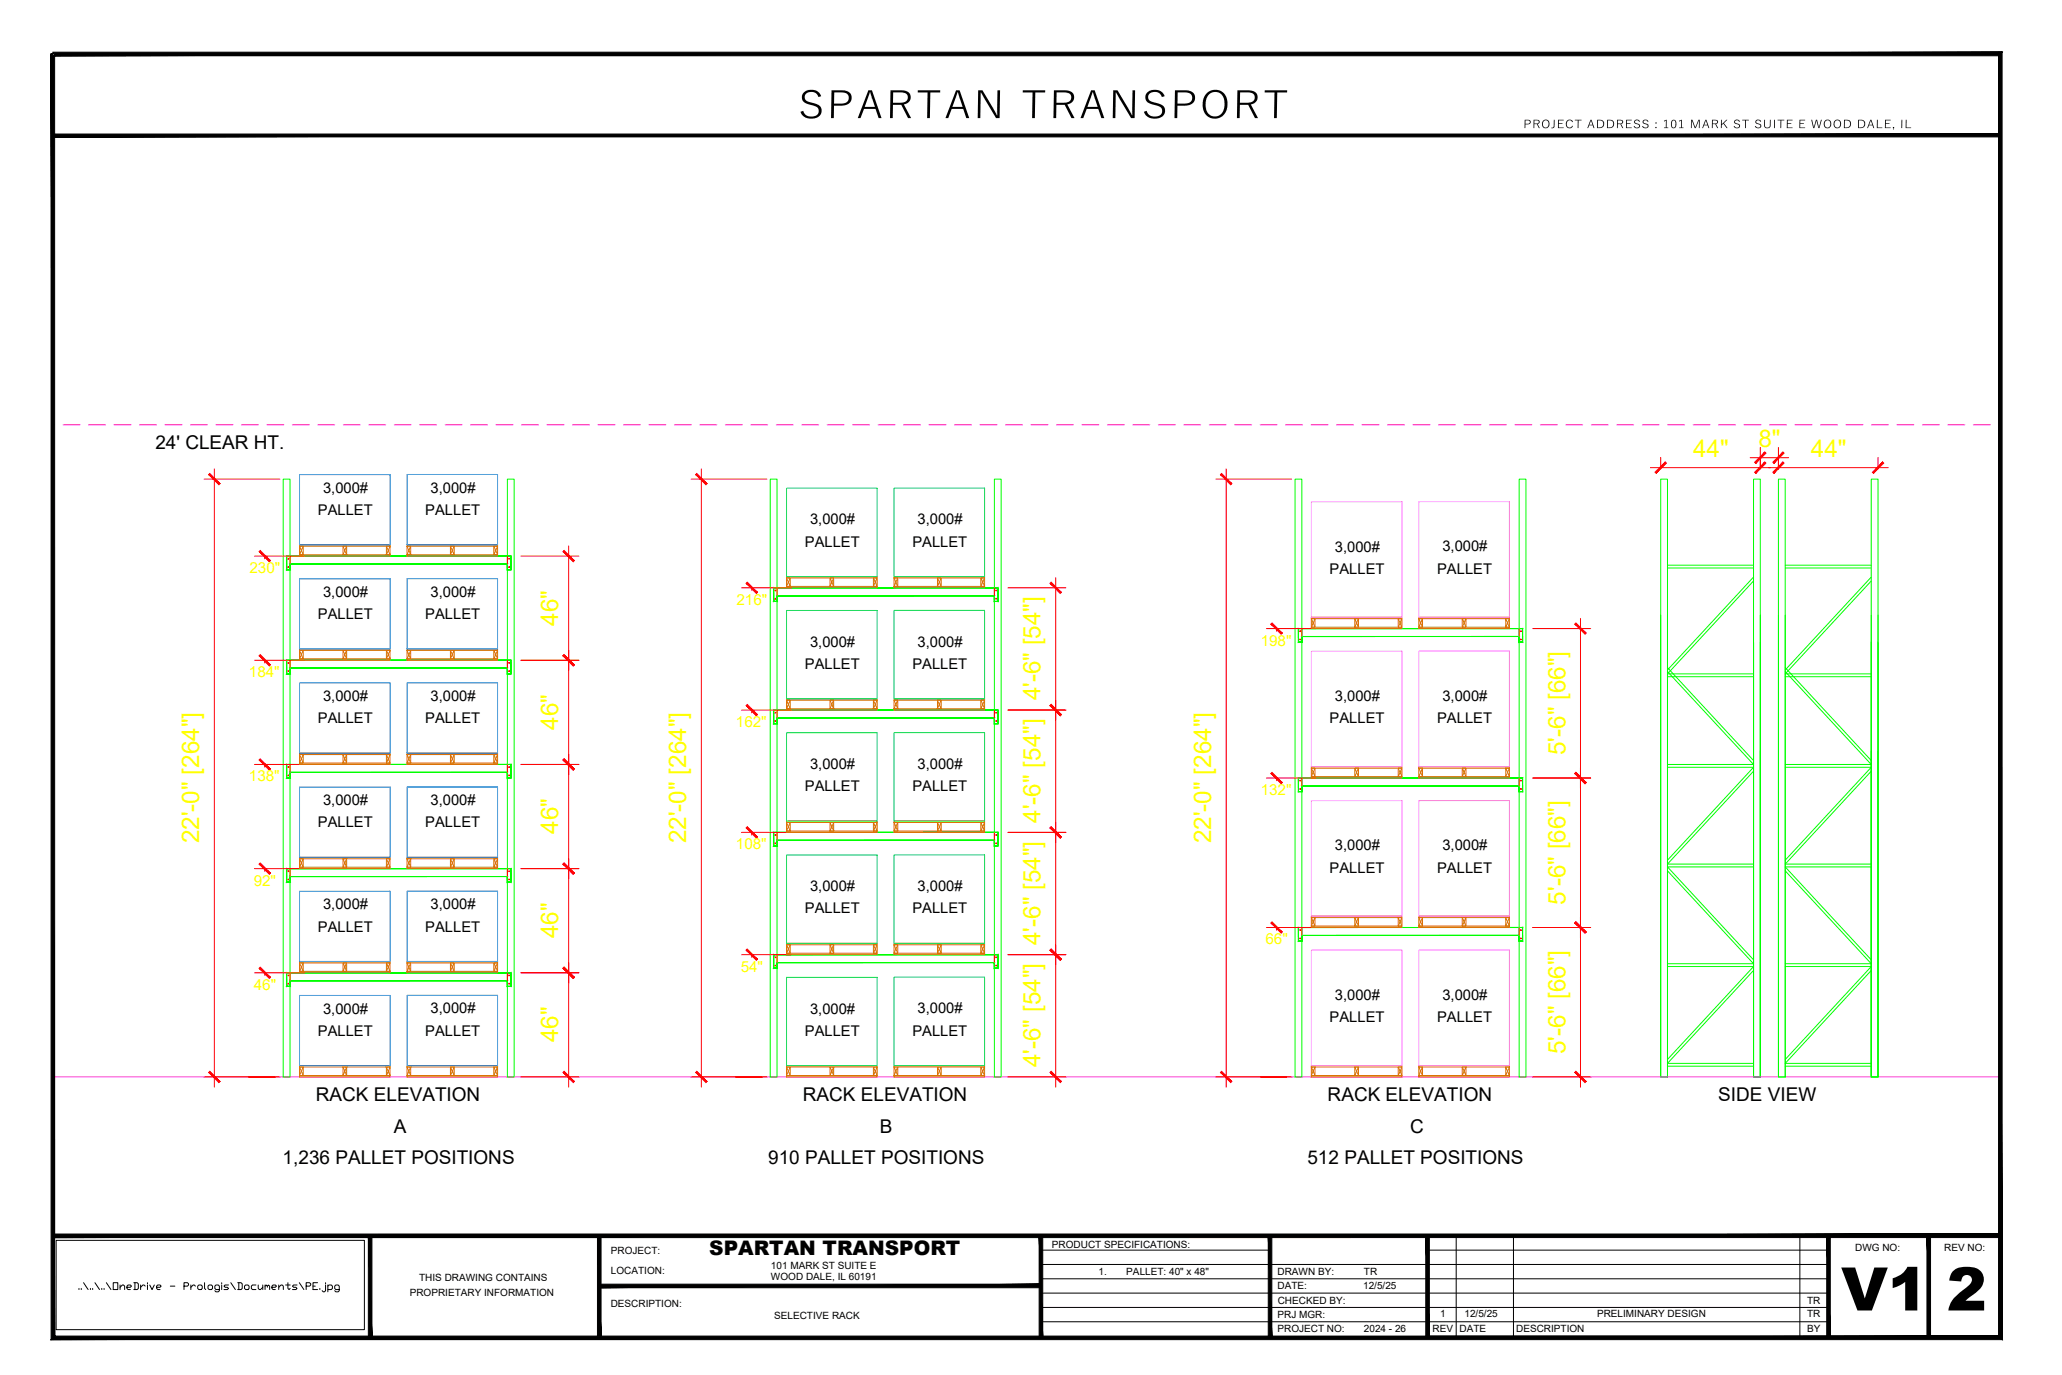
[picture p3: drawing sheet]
<svg xmlns="http://www.w3.org/2000/svg" width="914mm" height="610mm" viewBox="0 0 914 610" stroke-linecap="round" stroke-linejoin="round" font-family="sans-serif">
<!-- layer: RACK -->
<g fill="none" stroke="#0f0" stroke-width=".44">
<path d="M125.6 212.4h3v265.1h-3zM225 212.4h3v265.1h-3zM341.6 212.4h3v265.1h-3zM441 212.4h3v265.1h-3zM574.3 212.4h3v265.1h-3zM673.7 212.4h3v265.1h-3zM736.4 212.4h3.1v265.1h-3.1zM777.6 212.4h3v265.1h-3zM788.7 212.4h3v265.1h-3zM829.8 212.4h3v265.1h-3zM739.5 250.6h38.1M739.5 251.8h38.1"/>
<path d="M777.6 257.6l-38.1 41.2h38.1M777.6 255.8l-38.1 41.2M791.7 250.6h38.1M791.7 251.8h38.1M829.8 257.6l-38.1 41.2h38.1M829.8 255.8l-38.1 41.2M736.4 272.7v204.8h3.1M739.5 272.7v204.8M777.6 272.7v204.8h3M780.6 272.7v204.8M788.7 272.7v204.8h3M791.7 272.7v204.8"/>
<path d="M829.8 272.7v204.8h3M832.8 272.7v204.8M739.5 297.7l38.1 41.2h-38.1M739.5 296l38.1 41.2M777.6 284.7v192.8h3v-192.8M791.7 297.7l38.1 41.2h-38.1M791.7 296l38.1 41.2M829.8 284.7v192.8h3v-192.8M739.5 300h38.1M791.7 300h38.1M777.6 332.9v144.6M829.8 332.9v144.6"/>
<path d="M739.5 340.2h38.1l-38.1 41.2M777.6 341.9l-38.1 41.2h38.1M791.7 340.2h38.1l-38.1 41.2M829.8 341.9l-38.1 41.2h38.1M739.5 386.1l38.1 41.2h-38.1M777.6 384.3h-38.1l38.1 41.2M791.7 386.1l38.1 41.2h-38.1M829.8 384.3h-38.1l38.1 41.2M739.5 428.5h38.1l-38.1 41.2M777.6 430.2l-38.1 41.2h38.1M791.7 428.5h38.1l-38.1 41.2M829.8 430.2l-38.1 41.2h38.1"/>
<path d="M739.5 472.7h38.1M791.7 472.7h38.1"/>
</g>
<g fill="none" stroke="#f0f" stroke-width=".44">
<path d="M24 188.3h.2M28 188.3h7.5M39.3 188.3h7.5M50.6 188.3h7.5M61.9 188.3h7.5M73.2 188.3h7.5M84.5 188.3h7.5M95.8 188.3h7.5M107 188.3h7.6M118.3 188.3h7.6M129.6 188.3h7.6M140.9 188.3h7.6"/>
<path d="M152.2 188.3h7.6M163.5 188.3h7.5M174.8 188.3h7.5M186.1 188.3h7.5M197.4 188.3h7.5M208.7 188.3h7.5M220 188.3h7.5M231.3 188.3h7.5M242.6 188.3h7.5M253.9 188.3h7.5M265.2 188.3h7.5M276.5 188.3h7.5"/>
<path d="M287.8 188.3h7.5M299.1 188.3h7.5M310.3 188.3h7.6M321.6 188.3h7.6M332.9 188.3h7.6M344.2 188.3h7.6M355.5 188.3h7.6M366.8 188.3h7.6M378.1 188.3h7.5M389.4 188.3h7.5M400.7 188.3h7.5M412 188.3h7.5"/>
<path d="M423.3 188.3h7.5M434.6 188.3h7.5M445.9 188.3h7.5M457.2 188.3h7.5M468.5 188.3h7.5M479.8 188.3h7.5M491.1 188.3h7.5M502.4 188.3h7.5M513.6 188.3h7.6M524.9 188.3h7.6M536.2 188.3h7.6M547.5 188.3h7.6"/>
<path d="M558.8 188.3h7.6M570.1 188.3h7.6M581.4 188.3h7.5M592.7 188.3h7.5M604 188.3h7.5M615.3 188.3h7.5M626.6 188.3h7.5M637.9 188.3h7.5M649.2 188.3h7.5M660.5 188.3h7.5M671.8 188.3h7.5M683.1 188.3h7.5"/>
<path d="M694.4 188.3h7.5M705.7 188.3h7.5M716.9 188.3h7.6M728.2 188.3h7.6M739.5 188.3h7.6M750.8 188.3h7.6M762.1 188.3h7.6M773.4 188.3h7.6M784.7 188.3h7.5M796 188.3h7.5M807.3 188.3h7.5M818.6 188.3h7.5"/>
<path d="M829.9 188.3h7.5M841.2 188.3h7.5M852.5 188.3h7.5M863.8 188.3h7.5M875.1 188.3h7.5M886.4 188.3h.6M24 477.5h863"/>
</g>
<!-- layer: DIMENSION -->
<g fill="none" stroke="#f00" stroke-width=".44">
<path d="M780.6 198.4v9.5M788.7 198.4v9.5M90.5 212.4h33.6M95.1 207.9v274.1M306.5 212.4h33.6M311 207.9v274.1M539.2 212.4h33.6M543.7 207.9v274.1M731.9 207.3h105.4M736.4 202.8v5.1M776.1 202.9h17.1M832.8 202.8v5.1"/>
<path d="M112.9 246.6h22M117.4 246.6v1.1M231 246.6h25.7M252.2 242v240M468.1 256.1v63.2M328.9 260.6h22M333.4 260.6v1.2M447 260.6h25.7M561.6 278.7h22M566.1 278.7v1.2M679.7 278.7h25.7M700.9 274.2v207.8"/>
<path d="M112.9 292.7h22M117.4 292.7v1.2M231 292.7h25.7M328.9 314.8h22M333.4 314.8v1.2M447 314.8h25.7M468.1 310.3v63.3M112.9 338.9h22M117.4 338.9v1.2M231 338.9h25.7M561.6 344.9h22M566.1 344.9v1.2"/>
<path d="M679.7 344.9h25.7M328.9 369h22M333.4 369v1.2M447 369h25.7M468.1 364.5v63.3M112.9 385.1h22M117.4 385.1v1.2M231 385.1h25.7M468.1 418.7v63.3M561.6 411.2h22M566.1 411.2v1.2M679.7 411.2h25.7"/>
<path d="M112.9 431.3h22M117.4 431.3v1.2M231 431.3h25.7M328.9 423.2h22M333.4 423.2v1.2M447 423.2h25.7M90.5 477.5h33.6M231 477.5h25.7M306.5 477.5h33.6M447 477.5h25.7M539.2 477.5h33.6M679.7 477.5h25.7"/>
</g>
<!-- layer: 0 -->
<g fill="#f00" stroke="#f00" stroke-width=".44">
<path d="M541.2 210.4l4.6 4.5 .4-.5zM541.2 210.4l.5-.5 4.5 4.5z"/>
<path d="M541.7 475l-.5 .4 5 4.1zM541.2 475.4l5 4.1-.4 .5z"/>
<path d="M698.4 409.2l4.5 4.5 .5-.5zM698.4 409.2l.5-.5 4.5 4.5z"/>
<path d="M698.9 475l-.5 .4 5 4.1zM698.4 475.4l5 4.1-.5 .5z"/>
<path d="M563.6 409.2l4.5 4.5 .5-.5zM563.6 409.2l.5-.5 4.5 4.5z"/>
<path d="M738.5 204.8l-4.1 5 4.5-4.5zM738.5 204.8l-4.1 5-.5-.4z"/>
<path d="M782.6 204.8l-4.5 4.6 .5 .4zM782.6 204.8l.5 .5-4.5 4.5z"/>
<path d="M790.7 204.8l-4.1 5 4.5-4.5zM786.1 209.4l4.6-4.6-4.1 5z"/>
<path d="M830.3 209.4l.5 .4 4-5zM834.8 204.8l.5 .5-4.5 4.5z"/>
<path d="M782.6 200.4l-4.5 4.5 .5 .5zM782.6 200.4l.5 .5-4.5 4.5z"/>
<path d="M790.7 200.4l-4.1 5 4.5-4.5zM790.7 200.4l-4.1 5-.5-.5z"/>
<path d="M92.6 210.4l4.5 4.5 .5-.5zM92.6 210.4l.4-.5 4.6 4.5z"/>
<path d="M92.6 475.4l5 4.1-4.6-4.5zM92.6 475.4l5 4.1-.5 .5z"/>
<path d="M249.7 429.3l4.5 4.5 .5-.5zM249.7 429.3l.5-.5 4.5 4.5z"/>
<path d="M250.2 475l-.5 .4 5 4.1zM249.7 475.4l5 4.1-.5 .5z"/>
<path d="M114.9 429.3l4.5 4.5 .5-.5zM114.9 429.3l.5-.5 4.5 4.5z"/>
<path d="M249.7 383.1l4.5 4.5 .5-.5zM249.7 383.1l.5-.5 4.5 4.5z"/>
<path d="M250.2 428.8l-.5 .5 5 4zM249.7 429.3l5 4-.5 .5z"/>
<path d="M114.9 383.1l4.5 4.5 .5-.5zM114.9 383.1l.5-.5 4.5 4.5z"/>
<path d="M249.7 336.9l4.5 4.5 .5-.5zM249.7 336.9l.5-.5 4.5 4.5z"/>
<path d="M249.7 383.1l5 4-4.5-4.5zM249.7 383.1l5 4-.5 .5z"/>
<path d="M114.9 336.9l4.5 4.5 .5-.5zM114.9 336.9l.5-.5 4.5 4.5z"/>
<path d="M249.7 290.7l4.5 4.5 .5-.4zM249.7 290.7l.5-.5 4.5 4.6z"/>
<path d="M249.7 336.9l5 4-4.5-4.5zM249.7 336.9l5 4-.5 .5z"/>
<path d="M114.9 290.7l4.5 4.5 .5-.4zM114.9 290.7l.5-.5 4.5 4.6z"/>
<path d="M249.7 244.5l4.5 4.6 .5-.5zM249.7 244.5l.5-.4 4.5 4.5z"/>
<path d="M250.2 290.2l-.5 .5 5 4.1zM249.7 290.7l5 4.1-.5 .4z"/>
<path d="M114.9 244.5l4.5 4.6 .5-.5zM114.9 244.5l.5-.4 4.5 4.5z"/>
<path d="M308.5 210.4l4.5 4.5 .5-.5zM308.5 210.4l.5-.5 4.5 4.5z"/>
<path d="M309 475l-.5 .4 5 4.1zM308.5 475.4l5 4.1-.5 .5z"/>
<path d="M466.1 420.7l-.5 .5 5 4.1zM465.6 421.2l5 4.1-.4 .4z"/>
<path d="M465.6 475.4l4.6 4.6 .4-.5zM465.6 475.4l.5-.4 4.5 4.5z"/>
<path d="M330.9 421.2l4.5 4.5 .5-.4zM330.9 421.2l.5-.5 4.5 4.6z"/>
<path d="M466.1 366.5l-.5 .5 5 4.1zM465.6 367l5 4.1-.4 .4z"/>
<path d="M465.6 421.2l4.6 4.5 .4-.4zM465.6 421.2l.5-.5 4.5 4.6z"/>
<path d="M330.9 367l4.5 4.5 .5-.4zM330.9 367l.5-.5 4.5 4.6z"/>
<path d="M466.1 312.3l-.5 .5 5 4zM465.6 312.8l5 4-.4 .5z"/>
<path d="M465.6 367l4.6 4.5 .4-.4zM465.6 367l.5-.5 4.5 4.6z"/>
<path d="M330.9 312.8l4.5 4.5 .5-.5zM330.9 312.8l.5-.5 4.5 4.5z"/>
<path d="M466.1 258.1l-.5 .5 5 4zM465.6 258.6l5 4-.4 .5z"/>
<path d="M465.6 312.8l4.6 4.5 .4-.5zM465.6 312.8l.5-.5 4.5 4.5z"/>
<path d="M330.9 258.6l4.5 4.5 .5-.5zM330.9 258.6l.5-.5 4.5 4.5z"/>
<path d="M698.4 342.9l4.5 4.5 .5-.4zM698.4 342.9l.5-.5 4.5 4.6z"/>
<path d="M698.4 409.2l5 4-4.5-4.5zM698.4 409.2l5 4-.5 .5z"/>
<path d="M563.6 342.9l4.5 4.5 .5-.4zM563.6 342.9l.5-.5 4.5 4.6z"/>
<path d="M698.4 276.7l4.5 4.5 .5-.5zM698.4 276.7l.5-.5 4.5 4.5z"/>
<path d="M698.4 342.9l5 4.1-4.5-4.6zM698.4 342.9l5 4.1-.5 .4z"/>
<path d="M563.6 276.7l4.5 4.5 .5-.5zM563.6 276.7l.5-.5 4.5 4.5z"/>
</g>
<!-- layer: R-Pallet -->
<g fill="none" stroke="#dd6e00" stroke-width=".44">
<path d="M132.8 245.9h40.2v.7h-40.2zM132.8 241.5h40.2v.7h-40.2zM132.8 242.2h1.7v3.7h-1.7zM132.8 242.2l1.7 3.7M134.5 242.2l-1.7 3.7M152.1 242.2h1.6v3.7h-1.6zM152.1 242.2l1.6 3.7M153.7 242.2l-1.6 3.7M171.4 242.2h1.6v3.7h-1.6zM171.4 242.2l1.6 3.7M173 242.2l-1.6 3.7M180.5 245.9h40.2v.7h-40.2z"/>
<path d="M180.5 241.5h40.2v.7h-40.2zM180.5 242.2h1.6v3.7h-1.6zM180.5 242.2l1.6 3.7M182.1 242.2l-1.6 3.7M199.8 242.2h1.6v3.7h-1.6zM199.8 242.2l1.6 3.7M201.4 242.2l-1.6 3.7M219 242.2h1.7v3.7h-1.7zM219 242.2l1.7 3.7M220.7 242.2l-1.7 3.7M348.8 260h40.1v.6h-40.1zM348.8 255.6h40.1v.6h-40.1z"/>
<path d="M348.8 256.2h1.6v3.8h-1.6zM348.8 256.2l1.6 3.8M350.4 256.2l-1.6 3.8M368.1 256.2h1.6v3.8h-1.6zM368.1 256.2l1.6 3.8M369.7 256.2l-1.6 3.8M387.3 256.2h1.6v3.8h-1.6zM387.3 256.2l1.6 3.8M388.9 256.2l-1.6 3.8M396.5 260h40.1v.6h-40.1zM396.5 255.6h40.1v.6h-40.1zM396.5 256.2h1.6v3.8h-1.6z"/>
<path d="M396.5 256.2l1.6 3.8M398.1 256.2l-1.6 3.8M415.7 256.2h1.7v3.8h-1.7zM415.7 256.2l1.7 3.8M417.4 256.2l-1.7 3.8M435 256.2h1.6v3.8h-1.6zM435 256.2l1.6 3.8M436.6 256.2l-1.6 3.8M581.5 278.1h40.2v.6h-40.2zM581.5 273.7h40.2v.6h-40.2zM581.5 274.3h1.6v3.8h-1.6zM581.5 274.3l1.6 3.8"/>
<path d="M583.1 274.3l-1.6 3.8M600.8 274.3h1.6v3.8h-1.6zM600.8 274.3l1.6 3.8M602.4 274.3l-1.6 3.8M620 274.3h1.7v3.8h-1.7zM620 274.3l1.7 3.8M621.7 274.3l-1.7 3.8M629.2 278.1h40.1v.6h-40.1zM629.2 273.7h40.1v.6h-40.1zM629.2 274.3h1.6v3.8h-1.6zM629.2 274.3l1.6 3.8M630.8 274.3l-1.6 3.8"/>
<path d="M648.4 274.3h1.7v3.8h-1.7zM648.4 274.3l1.7 3.8M650.1 274.3l-1.7 3.8M667.7 274.3h1.6v3.8h-1.6zM667.7 274.3l1.6 3.8M669.3 274.3l-1.6 3.8M132.8 292.1h40.2v.6h-40.2zM132.8 287.7h40.2v.6h-40.2zM132.8 288.3h1.7v3.8h-1.7zM132.8 288.3l1.7 3.8M134.5 288.3l-1.7 3.8M152.1 288.3h1.6v3.8h-1.6z"/>
<path d="M152.1 288.3l1.6 3.8M153.7 288.3l-1.6 3.8M171.4 288.3h1.6v3.8h-1.6zM171.4 288.3l1.6 3.8M173 288.3l-1.6 3.8M180.5 292.1h40.2v.6h-40.2zM180.5 287.7h40.2v.6h-40.2zM180.5 288.3h1.6v3.8h-1.6zM180.5 288.3l1.6 3.8M182.1 288.3l-1.6 3.8M199.8 288.3h1.6v3.8h-1.6zM199.8 288.3l1.6 3.8"/>
<path d="M201.4 288.3l-1.6 3.8M219 288.3h1.7v3.8h-1.7zM219 288.3l1.7 3.8M220.7 288.3l-1.7 3.8M348.8 314.2h40.1v.6h-40.1zM348.8 309.8h40.1v.6h-40.1zM348.8 310.4h1.6v3.8h-1.6zM348.8 310.4l1.6 3.8M350.4 310.4l-1.6 3.8M368.1 310.4h1.6v3.8h-1.6zM368.1 310.4l1.6 3.8M369.7 310.4l-1.6 3.8"/>
<path d="M387.3 310.4h1.6v3.8h-1.6zM387.3 310.4l1.6 3.8M388.9 310.4l-1.6 3.8M396.5 314.2h40.1v.6h-40.1zM396.5 309.8h40.1v.6h-40.1zM396.5 310.4h1.6v3.8h-1.6zM396.5 310.4l1.6 3.8M398.1 310.4l-1.6 3.8M415.7 310.4h1.7v3.8h-1.7zM415.7 310.4l1.7 3.8M417.4 310.4l-1.7 3.8M435 310.4h1.6v3.8h-1.6z"/>
<path d="M435 310.4l1.6 3.8M436.6 310.4l-1.6 3.8M132.8 338.3h40.2v.6h-40.2zM132.8 333.9h40.2v.6h-40.2zM132.8 334.5h1.7v3.8h-1.7zM132.8 334.5l1.7 3.8M134.5 334.5l-1.7 3.8M152.1 334.5h1.6v3.8h-1.6zM152.1 334.5l1.6 3.8M153.7 334.5l-1.6 3.8M171.4 334.5h1.6v3.8h-1.6zM171.4 334.5l1.6 3.8"/>
<path d="M173 334.5l-1.6 3.8M180.5 338.3h40.2v.6h-40.2zM180.5 333.9h40.2v.6h-40.2zM180.5 334.5h1.6v3.8h-1.6zM180.5 334.5l1.6 3.8M182.1 334.5l-1.6 3.8M199.8 334.5h1.6v3.8h-1.6zM199.8 334.5l1.6 3.8M201.4 334.5l-1.6 3.8M219 334.5h1.7v3.8h-1.7zM219 334.5l1.7 3.8M220.7 334.5l-1.7 3.8"/>
<path d="M581.5 339.9h40.2v.6h-40.2zM629.2 339.9h40.1v.6h-40.1zM581.5 344.3h40.2v.6h-40.2zM581.5 340.5h1.6v3.8h-1.6zM581.5 340.5l1.6 3.8M583.1 340.5l-1.6 3.8M600.8 340.5h1.6v3.8h-1.6zM600.8 340.5l1.6 3.8M602.4 340.5l-1.6 3.8M620 340.5h1.7v3.8h-1.7zM620 340.5l1.7 3.8M621.7 340.5l-1.7 3.8"/>
<path d="M629.2 344.3h40.1v.6h-40.1zM629.2 340.5h1.6v3.8h-1.6zM629.2 340.5l1.6 3.8M630.8 340.5l-1.6 3.8M648.4 340.5h1.7v3.8h-1.7zM648.4 340.5l1.7 3.8M650.1 340.5l-1.7 3.8M667.7 340.5h1.6v3.8h-1.6zM667.7 340.5l1.6 3.8M669.3 340.5l-1.6 3.8M348.8 368.4h40.1v.6h-40.1zM348.8 364h40.1v.6h-40.1z"/>
<path d="M348.8 364.6h1.6v3.8h-1.6zM348.8 364.6l1.6 3.8M350.4 364.6l-1.6 3.8M368.1 364.6h1.6v3.8h-1.6zM368.1 364.6l1.6 3.8M369.7 364.6l-1.6 3.8M387.3 364.6h1.6v3.8h-1.6zM387.3 364.6l1.6 3.8M388.9 364.6l-1.6 3.8M396.5 368.4h40.1v.6h-40.1zM396.5 364h40.1v.6h-40.1zM396.5 364.6h1.6v3.8h-1.6z"/>
<path d="M396.5 364.6l1.6 3.8M398.1 364.6l-1.6 3.8M415.7 364.6h1.7v3.8h-1.7zM415.7 364.6l1.7 3.8M417.4 364.6l-1.7 3.8M435 364.6h1.6v3.8h-1.6zM435 364.6l1.6 3.8M436.6 364.6l-1.6 3.8M132.8 384.5h40.2v.6h-40.2zM132.8 380.1h40.2v.6h-40.2zM132.8 380.7h1.7v3.8h-1.7zM132.8 380.7l1.7 3.8"/>
<path d="M134.5 380.7l-1.7 3.8M152.1 380.7h1.6v3.8h-1.6zM152.1 380.7l1.6 3.8M153.7 380.7l-1.6 3.8M171.4 380.7h1.6v3.8h-1.6zM171.4 380.7l1.6 3.8M173 380.7l-1.6 3.8M180.5 384.5h40.2v.6h-40.2zM180.5 380.1h40.2v.6h-40.2zM180.5 380.7h1.6v3.8h-1.6zM180.5 380.7l1.6 3.8M182.1 380.7l-1.6 3.8"/>
<path d="M199.8 380.7h1.6v3.8h-1.6zM199.8 380.7l1.6 3.8M201.4 380.7l-1.6 3.8M219 380.7h1.7v3.8h-1.7zM219 380.7l1.7 3.8M220.7 380.7l-1.7 3.8M348.8 418.2h40.1v.7h-40.1zM348.8 418.9h1.6v3.7h-1.6zM348.8 418.9l1.6 3.7M350.4 418.9l-1.6 3.7M368.1 418.9h1.6v3.7h-1.6zM368.1 418.9l1.6 3.7"/>
<path d="M369.7 418.9l-1.6 3.7M387.3 418.9h1.6v3.7h-1.6zM387.3 418.9l1.6 3.7M388.9 418.9l-1.6 3.7M396.5 418.2h40.1v.7h-40.1zM396.5 418.9h1.6v3.7h-1.6zM396.5 418.9l1.6 3.7M398.1 418.9l-1.6 3.7M415.7 418.9h1.7v3.7h-1.7zM415.7 418.9l1.7 3.7M417.4 418.9l-1.7 3.7M435 418.9h1.6v3.7h-1.6z"/>
<path d="M435 418.9l1.6 3.7M436.6 418.9l-1.6 3.7M581.5 410.6h40.2v.6h-40.2zM581.5 406.2h40.2v.6h-40.2zM581.5 406.8h1.6v3.8h-1.6zM581.5 406.8l1.6 3.8M583.1 406.8l-1.6 3.8M600.8 406.8h1.6v3.8h-1.6zM600.8 406.8l1.6 3.8M602.4 406.8l-1.6 3.8M620 406.8h1.7v3.8h-1.7zM620 406.8l1.7 3.8"/>
<path d="M621.7 406.8l-1.7 3.8M629.2 410.6h40.1v.6h-40.1zM629.2 406.2h40.1v.6h-40.1zM629.2 406.8h1.6v3.8h-1.6zM629.2 406.8l1.6 3.8M630.8 406.8l-1.6 3.8M648.4 406.8h1.7v3.8h-1.7zM648.4 406.8l1.7 3.8M650.1 406.8l-1.7 3.8M667.7 406.8h1.6v3.8h-1.6zM667.7 406.8l1.6 3.8M669.3 406.8l-1.6 3.8"/>
<path d="M132.8 430.7h40.2v.6h-40.2zM132.8 426.3h40.2v.6h-40.2zM132.8 426.9h1.7v3.8h-1.7zM132.8 426.9l1.7 3.8M134.5 426.9l-1.7 3.8M152.1 426.9h1.6v3.8h-1.6zM152.1 426.9l1.6 3.8M153.7 426.9l-1.6 3.8M171.4 426.9h1.6v3.8h-1.6zM171.4 426.9l1.6 3.8M173 426.9l-1.6 3.8M180.5 430.7h40.2v.6h-40.2z"/>
<path d="M180.5 426.3h40.2v.6h-40.2zM180.5 426.9h1.6v3.8h-1.6zM180.5 426.9l1.6 3.8M182.1 426.9l-1.6 3.8M199.8 426.9h1.6v3.8h-1.6zM199.8 426.9l1.6 3.8M201.4 426.9l-1.6 3.8M219 426.9h1.7v3.8h-1.7zM219 426.9l1.7 3.8M220.7 426.9l-1.7 3.8M348.8 422.6h40.1v.6h-40.1zM396.5 422.6h40.1v.6h-40.1z"/>
<path d="M132.8 476.8h40.2v.7h-40.2zM132.8 472.4h40.2v.7h-40.2zM132.8 473.1h1.7v3.7h-1.7zM132.8 473.1l1.7 3.7M134.5 473.1l-1.7 3.7M152.1 473.1h1.6v3.7h-1.6zM152.1 473.1l1.6 3.7M153.7 473.1l-1.6 3.7M171.4 473.1h1.6v3.7h-1.6zM171.4 473.1l1.6 3.7M173 473.1l-1.6 3.7M180.5 476.8h40.2v.7h-40.2z"/>
<path d="M180.5 472.4h40.2v.7h-40.2zM180.5 473.1h1.6v3.7h-1.6zM180.5 473.1l1.6 3.7M182.1 473.1l-1.6 3.7M199.8 473.1h1.6v3.7h-1.6zM199.8 473.1l1.6 3.7M201.4 473.1l-1.6 3.7M219 473.1h1.7v3.7h-1.7zM219 473.1l1.7 3.7M220.7 473.1l-1.7 3.7M348.8 476.8h40.1v.7h-40.1zM348.8 472.4h40.1v.7h-40.1z"/>
<path d="M348.8 473.1h1.6v3.7h-1.6zM348.8 473.1l1.6 3.7M350.4 473.1l-1.6 3.7M368.1 473.1h1.6v3.7h-1.6zM368.1 473.1l1.6 3.7M369.7 473.1l-1.6 3.7M387.3 473.1h1.6v3.7h-1.6zM387.3 473.1l1.6 3.7M388.9 473.1l-1.6 3.7M396.5 476.8h40.1v.7h-40.1zM396.5 472.4h40.1v.7h-40.1zM396.5 473.1h1.6v3.7h-1.6z"/>
<path d="M396.5 473.1l1.6 3.7M398.1 473.1l-1.6 3.7M415.7 473.1h1.7v3.7h-1.7zM415.7 473.1l1.7 3.7M417.4 473.1l-1.7 3.7M435 473.1h1.6v3.7h-1.6zM435 473.1l1.6 3.7M436.6 473.1l-1.6 3.7M581.5 476.8h40.2v.7h-40.2zM581.5 472.4h40.2v.7h-40.2zM581.5 473.1h1.6v3.7h-1.6zM581.5 473.1l1.6 3.7"/>
<path d="M583.1 473.1l-1.6 3.7M600.8 473.1h1.6v3.7h-1.6zM600.8 473.1l1.6 3.7M602.4 473.1l-1.6 3.7M620 473.1h1.7v3.7h-1.7zM620 473.1l1.7 3.7M621.7 473.1l-1.7 3.7M629.2 476.8h40.1v.7h-40.1zM629.2 472.4h40.1v.7h-40.1zM629.2 473.1h1.6v3.7h-1.6zM629.2 473.1l1.6 3.7M630.8 473.1l-1.6 3.7"/>
<path d="M648.4 473.1h1.7v3.7h-1.7zM648.4 473.1l1.7 3.7M650.1 473.1l-1.7 3.7M667.7 473.1h1.6v3.7h-1.6zM667.7 473.1l1.6 3.7M669.3 473.1l-1.6 3.7"/>
</g>
<!-- layer: RACK -->
<g fill="#0f0" stroke="#0f0" stroke-width=".44">
<path d="M577.3 411.2h96.4zM577.3 411.2h96.4zM673.7 411.2h1.5zM673.7 411.2h1.5zM675.2 411.2v6zM675.2 411.2v6zM673.7 417.2h1.5zM673.7 417.2h1.5zM673.7 414.7v2.5zM673.7 414.7v2.5zM577.3 414.7h96.4zM577.3 414.7h96.4zM577.3 414.7v2.5zM577.3 414.7v2.5zM575.8 417.2h1.5zM575.8 417.2h1.5zM575.8 411.2v6zM575.8 411.2v6zM575.8 411.2h1.5zM575.8 411.2h1.5z"/>
<path d="M128.6 431.3h96.4zM128.6 431.3h96.4zM225 431.3h1.5zM225 431.3h1.5zM226.5 431.3v6zM226.5 431.3v6zM225 437.3h1.5zM225 437.3h1.5zM225 434.8v2.5zM225 434.8v2.5zM128.6 434.8h96.4zM128.6 434.8h96.4zM128.6 434.8v2.5zM128.6 434.8v2.5zM127.1 437.3h1.5zM127.1 437.3h1.5zM127.1 431.3v6zM127.1 431.3v6zM127.1 431.3h1.5zM127.1 431.3h1.5z"/>
<path d="M128.6 385.1h96.4zM128.6 385.1h96.4zM225 385.1h1.5zM225 385.1h1.5zM226.5 385.1v6zM226.5 385.1v6zM225 391.1h1.5zM225 391.1h1.5zM225 388.6v2.5zM225 388.6v2.5zM128.6 388.6h96.4zM128.6 388.6h96.4zM128.6 388.6v2.5zM128.6 388.6v2.5zM127.1 391.1h1.5zM127.1 391.1h1.5zM127.1 385.1v6zM127.1 385.1v6zM127.1 385.1h1.5zM127.1 385.1h1.5z"/>
<path d="M128.6 338.9h96.4zM128.6 338.9h96.4zM225 338.9h1.5zM225 338.9h1.5zM226.5 338.9v6.1zM226.5 338.9v6.1zM225 345h1.5zM225 345l1.5-.1zM225 342.4v2.6zM225 342.4v2.5zM128.6 342.4h96.4zM128.6 342.4h96.4zM128.6 342.4v2.6zM128.6 342.4v2.6zM127.1 345h1.5zM127.1 345l1.5-.1zM127.1 338.9v6.1zM127.1 338.9v6zM127.1 338.9h1.5zM127.1 338.9h1.5z"/>
<path d="M128.6 292.7h96.4zM128.6 292.7h96.4zM225 292.7h1.5zM225 292.7h1.5zM226.5 292.7v6.1zM226.5 292.7v6.1zM225 298.8h1.5zM225 298.8l1.5-.1zM225 296.3v2.5zM225 296.3v2.4zM128.6 296.3l96.4-.1zM128.6 296.2h96.4zM128.6 296.2v2.6zM128.6 296.2v2.6zM127.1 298.8h1.5zM127.1 298.8l1.5-.1zM127.1 292.7v6.1zM127.1 292.7v6zM127.1 292.7h1.5zM127.1 292.7h1.5z"/>
<path d="M128.6 246.5h96.4zM128.6 246.6l96.4-.1zM225 246.5h1.5zM225 246.6l1.5-.1zM226.5 246.5v6.1zM226.5 246.6v6zM225 252.6h1.5zM225 252.6h1.5zM225 250.1v2.5zM225 250.1v2.5zM128.6 250.1h96.4zM128.6 250.1h96.4zM128.6 250.1v2.5zM128.6 250.1v2.5zM127.1 252.6h1.5zM127.1 252.6h1.5zM127.1 246.5v6.1zM127.1 246.5v6.1zM127.1 246.5h1.5zM127.1 246.6l1.5-.1z"/>
<path d="M344.6 423.2h96.4zM344.6 423.3l96.4-.1zM441 423.2h1.5zM441 423.3l1.5-.1zM442.5 423.2v6.1zM442.4 423.3l.1 6zM440.9 429.3h1.6zM440.9 429.3h1.5zM440.9 426.8v2.5zM440.9 426.8l.1 2.5zM344.6 426.8l96.4-.1zM344.6 426.7h96.4zM344.6 426.7v2.6zM344.6 426.7v2.6zM343.1 429.3h1.5zM343.1 429.3h1.5zM343.1 423.2v6.1zM343.1 423.2v6.1zM343.1 423.2h1.5zM343.1 423.3l1.5-.1z"/>
<path d="M344.6 369h96.4zM344.6 369h96.4zM441 369h1.5zM441 369h1.5zM442.5 369v6.1zM442.4 369l.1 6.1zM440.9 375.1h1.6zM440.9 375.1l1.5-.1zM440.9 372.6v2.5zM440.9 372.6l.1 2.4zM344.6 372.6l96.4-.1zM344.6 372.5h96.4zM344.6 372.5v2.6zM344.6 372.5v2.6zM343.1 375.1h1.5zM343.1 375.1l1.5-.1zM343.1 369v6.1zM343.1 369v6zM343.1 369h1.5zM343.1 369h1.5z"/>
<path d="M344.6 314.8h96.4zM344.6 314.8h96.4zM441 314.8h1.5zM441 314.8h1.5zM442.5 314.8v6.1zM442.4 314.8l.1 6.1zM440.9 320.9h1.6zM441 320.8h1.4zM440.9 318.4v2.5zM441 318.3v2.5zM344.6 318.4l96.4-.1zM344.6 318.3h96.4zM344.6 318.3v2.6zM344.6 318.3v2.6zM343.1 320.9h1.5zM343.1 320.9l1.5-.1zM343.1 314.8v6.1zM343.1 314.8v6zM343.1 314.8h1.5zM343.1 314.8h1.5z"/>
<path d="M344.6 260.6h96.4zM344.6 260.6h96.4zM441 260.6h1.5zM441 260.6h1.5zM442.5 260.6v6.1zM442.4 260.6l.1 6.1zM440.9 266.7h1.6zM441 266.6h1.4zM440.9 264.1v2.6zM441 264.1v2.5zM344.6 264.1h96.4zM344.6 264.1h96.4zM344.6 264.1v2.6zM344.6 264.1v2.6zM343.1 266.7h1.5zM343.1 266.7l1.5-.1zM343.1 260.6v6.1zM343.1 260.6v6zM343.1 260.6h1.5zM343.1 260.6h1.5z"/>
<path d="M577.3 344.9h96.4zM577.3 345l96.4-.1zM673.7 344.9h1.5zM673.7 345l1.5-.1zM675.2 344.9v6.1zM675.2 345v6zM673.7 351h1.5zM673.7 351l1.5-.1zM673.7 348.5v2.5zM673.7 348.5v2.4zM577.3 348.5l96.4-.1zM577.3 348.4h96.4zM577.3 348.4v2.6zM577.3 348.4v2.6zM575.8 351h1.5zM575.8 351l1.5-.1zM575.8 344.9v6.1zM575.8 344.9v6zM575.8 344.9h1.5zM575.8 345l1.5-.1z"/>
<path d="M577.3 278.7h96.4zM577.3 278.7h96.4zM673.7 278.7h1.5zM673.7 278.7h1.5zM675.2 278.7v6zM675.2 278.7v6zM673.7 284.7h1.5zM673.7 284.7h1.5zM673.7 282.2v2.5zM673.7 282.2v2.5zM577.3 282.2h96.4zM577.3 282.2h96.4zM577.3 282.2v2.5zM577.3 282.2v2.5zM575.8 284.7h1.5zM575.8 284.7h1.5zM575.8 278.7v6zM575.8 278.7v6zM575.8 278.7h1.5zM575.8 278.7h1.5z"/>
</g>
<g fill="none" stroke="#f00" stroke-width=".44">
<path d="M128.6 246.6v3.5M225 246.6v3.5M344.6 260.6v3.5M441 260.6v3.5M577.3 278.7v3.5M673.7 278.7v3.5M128.6 292.7v3.6M225 292.7v3.6M344.6 314.8v3.5M441 314.8v3.5M128.6 338.9v3.5M225 338.9v3.5"/>
<path d="M577.3 344.9v3.6M673.7 344.9v3.6M344.6 369v3.5M441 369v3.5M128.6 385.1v3.5M225 385.1v3.5M577.3 411.2v3.5M673.7 411.2v3.5M128.6 431.3v3.5M225 431.3v3.5M344.6 423.2v3.6M441 423.2v3.6"/>
<circle cx="127.9" cy="251.4" r=".19"/>
<circle cx="127.9" cy="247.7" r=".19"/>
<circle cx="225.7" cy="247.7" r=".19"/>
<circle cx="225.7" cy="251.4" r=".19"/>
<circle cx="343.8" cy="261.8" r=".19"/>
<circle cx="343.8" cy="265.4" r=".19"/>
<circle cx="441.7" cy="265.4" r=".19"/>
<circle cx="441.7" cy="261.8" r=".19"/>
<circle cx="576.5" cy="279.8" r=".19"/>
<circle cx="674.4" cy="279.8" r=".19"/>
<circle cx="127.9" cy="297.6" r=".19"/>
<circle cx="127.9" cy="293.9" r=".19"/>
<circle cx="225.7" cy="293.9" r=".19"/>
<circle cx="225.7" cy="297.6" r=".19"/>
<circle cx="576.5" cy="283.5" r=".19"/>
<circle cx="674.4" cy="283.5" r=".19"/>
<circle cx="343.8" cy="319.7" r=".19"/>
<circle cx="343.8" cy="316" r=".19"/>
<circle cx="441.7" cy="319.7" r=".19"/>
<circle cx="441.7" cy="316" r=".19"/>
<circle cx="127.9" cy="340.1" r=".19"/>
<circle cx="127.9" cy="343.8" r=".19"/>
<circle cx="225.7" cy="343.8" r=".19"/>
<circle cx="225.7" cy="340.1" r=".19"/>
<circle cx="576.5" cy="349.8" r=".19"/>
<circle cx="576.5" cy="346.1" r=".19"/>
<circle cx="674.4" cy="346.1" r=".19"/>
<circle cx="674.4" cy="349.8" r=".19"/>
<circle cx="343.8" cy="370.2" r=".19"/>
<circle cx="343.8" cy="373.9" r=".19"/>
<circle cx="441.7" cy="373.9" r=".19"/>
<circle cx="441.7" cy="370.2" r=".19"/>
<circle cx="127.9" cy="389.9" r=".19"/>
<circle cx="127.9" cy="386.3" r=".19"/>
<circle cx="225.7" cy="389.9" r=".19"/>
<circle cx="225.7" cy="386.3" r=".19"/>
<circle cx="576.5" cy="416" r=".19"/>
<circle cx="576.5" cy="412.4" r=".19"/>
<circle cx="674.4" cy="416" r=".19"/>
<circle cx="674.4" cy="412.4" r=".19"/>
<circle cx="127.9" cy="432.4" r=".19"/>
<circle cx="127.9" cy="436.1" r=".19"/>
<circle cx="225.7" cy="436.1" r=".19"/>
<circle cx="225.7" cy="432.4" r=".19"/>
<circle cx="343.8" cy="424.4" r=".19"/>
<circle cx="343.8" cy="428.1" r=".19"/>
<circle cx="441.7" cy="428.1" r=".19"/>
<circle cx="441.7" cy="424.4" r=".19"/>
</g>
<!-- layer: HATCH -->
<path d="M581.5 222.5h40.2v51.2h-40.2zM629.2 222.4h40.1v51.3h-40.1zM581.5 288.7h40.2v51.2h-40.2zM629.2 288.7h40.1v51.2h-40.1zM581.5 355h40.2v51.2h-40.2zM629.2 354.9h40.1v51.3h-40.1zM581.5 421.2h40.2v51.2h-40.2zM629.2 421.2h40.1v51.2h-40.1z" fill="none" stroke="#ff7fff" stroke-width=".44"/>
<path d="M132.8 210.4h40.2v31.1h-40.2zM180.5 210.4h40.2v31.1h-40.2zM132.8 256.6h40.2v31.1h-40.2zM180.5 256.5h40.2v31.2h-40.2zM132.8 302.8h40.2v31.1h-40.2zM180.5 302.7h40.2v31.2h-40.2zM132.8 349h40.2v31.1h-40.2zM180.5 348.9h40.2v31.2h-40.2zM132.8 395.1h40.2v31.2h-40.2zM180.5 395.1h40.2v31.2h-40.2zM132.8 441.3h40.2v31.1h-40.2zM180.5 441.3h40.2v31.1h-40.2z" fill="none" stroke="#007fff" stroke-width=".44"/>
<path d="M348.8 216.4h40.1v39.2h-40.1zM396.5 216.4h40.1v39.2h-40.1zM348.8 270.7h40.1v39.1h-40.1zM396.5 270.6h40.1v39.2h-40.1zM348.8 324.9h40.1v39.1h-40.1zM396.5 324.8h40.1v39.2h-40.1zM348.8 379.1h40.1v39.1h-40.1zM396.5 379h40.1v39.2h-40.1zM348.8 433.3h40.1v39.1h-40.1zM396.5 433.2h40.1v39.2h-40.1z" fill="none" stroke="#00dd6e" stroke-width=".44"/>
<!-- layer: TTLBLK -->
<g fill="#000" stroke="#000" stroke-width=".44">
<path d="M23.5 23.1v1.6l864.3-1.6zM23.5 24.7l864.3-1.6-1.6 1.6zM887.8 23.1l-1.6 1.6 1.6 569.2zM886.2 24.7l1.6 569.2-1.5-1.6zM22.7 593.9h865.1l-1.5-1.6zM22.7 593.9l1.5-1.6h862.1zM22.6 23.8l.1 570.1 1.5-1.6zM22.6 23.8h1.6v568.5z"/>
<path d="M23.9 60.7h863.1v-1.3zM23.9 59.4h863.1l-863.1 1.3z"/>
<path d="M23.5 547.1v1.6l863.6-1.6zM23.5 548.7l863.6-1.6v1.6z"/>
<path d="M163.3 547.9l1.6 44.4v-44.4zM163.3 547.9l1.6 44.4h-1.6z"/>
<path d="M264.9 547.9l1.6 44.4v-44.4zM264.9 547.9l1.6 44.4h-1.6z"/>
<path d="M460.8 547.9l1.6 44.4v-44.4zM460.8 547.9l1.6 44.4h-1.6z"/>
<path d="M562.4 547.9l1.6 44.4v-44.4zM562.4 547.9l1.6 44.4h-1.6z"/>
<path d="M632.3 547.9l1.5 44.4v-44.4zM632.3 547.9l1.5 44.4h-1.5z"/>
<path d="M810.1 547.9l1.5 44.4v-44.4zM810.1 547.9l1.5 44.4h-1.5z"/>
<path d="M854.5 547.9l1.6 44.4v-44.4zM854.5 547.9l1.6 44.4h-1.6z"/>
<path d="M265.7 569.3v1.6l195.9-1.6zM265.7 570.9l195.9-1.6v1.6z"/>
</g>
<g fill="none" stroke="#000" stroke-width=".44">
<path d="M843.4 53.1v3.7M23.5 547.9h438.1M24.9 549.9h136.7v39.6h-136.7zM461.6 554.2h101.6M633.1 547.9h243.5M633.1 554.2h177.8M645.8 547.9v44.4M671.2 547.9v44.4M798.2 547.9v44.4M35 571.2v.5M36 571.2v.5M37 568.7l2.1 3"/>
<path d="M40.1 571.2v.5M41.1 571.2v.5M42.1 568.7l2 3M45.1 571.2v.5M46.2 571.2v.5M47.2 568.7l2 3M50.2 568.7h2v3h-2zM53.2 570.7l1.1-1h.5l.5 .5v1.5M53.2 569.7v2M56.3 570.7h1.5l.5-.5-.5-.5h-1l-.5 .5v1l.5 .5h1M59.3 568.7h1.5l.5 .5v2l-.5 .5h-1.5M59.8 568.7v3"/>
<path d="M62.4 569.7v2M64.4 570.2l-.5-.5h-.5l-1 1M65.4 568.7v.5M65.4 569.7v2M66.4 569.7l1 2 1-2M69.4 570.7h1.6l.5-.5-.5-.5h-1l-.6 .5v1l.6 .5h1M75.5 570.2h2M81.6 570.2h1.5l.5-.5v-.5l-.5-.5h-1.5v3M84.6 569.7v2M86.7 570.2l-.5-.5h-.6l-1 1M88.2 569.7h1l.5 .5v1l-.5 .5h-1l-.5-.5v-1zM90.7 568.7v2.5l.5 .5"/>
<path d="M92.7 569.7h1l.6 .5v1l-.6 .5h-1l-.5-.5v-1zM97.3 571.7h-1.5l-.5-.5v-1l.5-.5h1l.5 .5v2l-.5 .5h-1l-.5-.5M98.3 568.7v.5M98.3 569.7v2M101.3 569.7h-1.5l-.5 .5 .5 .5h1l.5 .5-.5 .5h-1.5M102.4 568.7l2 3M105.4 568.7h1.5l.5 .5v2l-.5 .5h-1.5M105.9 568.7v3M108.4 570.2l.5-.5h1l.6 .5v1l-.6 .5h-1l-.5-.5zM113.5 569.7h-1.5l-.5 .5v1l.5 .5h1.5M114.5 569.7v1.5l.5 .5h.5l1-1M116.5 569.7v2"/>
<path d="M117.5 570.2l.5-.5 .6 .5v.5M117.5 569.7v2M118.6 570.2l.5-.5 .5 .5v1.5M120.6 570.7h1.5l.5-.5-.5-.5h-1l-.5 .5v1l.5 .5h1M123.6 570.7l1-1h.5l.5 .5v1.5M123.6 569.7v2M126.7 569.7h2M127.7 568.7v2.5l.5 .5 .5-.5M131.7 569.7h-1.5l-.5 .5 .5 .5h1l.5 .5-.5 .5h-1.5M132.7 568.7l2.1 3M135.8 570.2h1.5l.5-.5v-.5l-.5-.5h-1.5v3M138.8 570.2h1"/>
<path d="M140.8 568.7h-2v3h2M141.8 571.2v.5M144.4 569.7v2.5l-.5 .5h-.5l-.5-.5M144.4 568.7v.5M145.4 570.2l.5-.5h1l.5 .5v1l-.5 .5h-1.5M145.4 569.7v3M150.4 571.7h-1.5l-.5-.5v-1l.5-.5h1l.5 .5v2l-.5 .5h-1l-.5-.5M461.6 579.6h349.3M461.6 573.3h349.3M461.6 566.9h349.3M461.6 560.6h349.3M461.6 586h349.3"/>
<path d="M633.1 592.3h243.5"/>
</g>
<path d="M560.8 40h10v1h-4.4l-.2 11.4h-1.2l.2-11.4h-4.4zM835.9 53.1h2.5v.3h-2.1v1.3h1.6v.3h-1.6l-.1 1.5h2.2v.3h-2.5zM839.4 56.3h.6l-.4 1.2h-.2l.3-.7h-.3zM845.1 53.1h.4l-.1 3.4h2.1v.3h-2.4z" fill="#000"/>
<g font-size="26.6">
<text x="816.4" y="581">V1</text>
<text x="863.3" y="581">2</text>
</g>
<text font-size="16.9" x="353.9" y="52.7">SPARTAN TRANSPORT</text>
<g font-size="10.8" fill="#ff0">
<text x="750.8" y="202.8">44&quot;</text>
<text x="779.8" y="198.3">8&quot;</text>
<text x="803" y="202.8">44&quot;</text>
<text x="247.5" y="277.4" transform="rotate(-90 247.5 277.4)">46&quot;</text>
<text x="461.5" y="310.6" transform="rotate(-90 461.5 310.6)">4'-6&quot; [54&quot;]</text>
<text x="247.5" y="323.5" transform="rotate(-90 247.5 323.5)">46&quot;</text>
<text x="694.2" y="334.8" transform="rotate(-90 694.2 334.8)">5'-6&quot; [66&quot;]</text>
<text x="461.5" y="364.8" transform="rotate(-90 461.5 364.8)">4'-6&quot; [54&quot;]</text>
<text x="247.5" y="369.7" transform="rotate(-90 247.5 369.7)">46&quot;</text>
<text x="88.4" y="373.9" transform="rotate(-90 88.4 373.9)">22'-0&quot; [264&quot;]</text>
<text x="304.4" y="373.9" transform="rotate(-90 304.4 373.9)">22'-0&quot; [264&quot;]</text>
<text x="537.1" y="373.9" transform="rotate(-90 537.1 373.9)">22'-0&quot; [264&quot;]</text>
<text x="694.2" y="401.1" transform="rotate(-90 694.2 401.1)">5'-6&quot; [66&quot;]</text>
<text x="247.5" y="415.9" transform="rotate(-90 247.5 415.9)">46&quot;</text>
<text x="461.5" y="419" transform="rotate(-90 461.5 419)">4'-6&quot; [54&quot;]</text>
<text x="247.5" y="462.1" transform="rotate(-90 247.5 462.1)">46&quot;</text>
<text x="694.2" y="467.3" transform="rotate(-90 694.2 467.3)">5'-6&quot; [66&quot;]</text>
<text x="461.5" y="473.2" transform="rotate(-90 461.5 473.2)">4'-6&quot; [54&quot;]</text>
</g>
<text font-size="8.9" x="314.5" y="556.3">SPARTAN TRANSPORT</text>
<g font-size="8.4">
<text x="68.9" y="198.9">24' CLEAR HT.</text>
<text x="140.1" y="488">RACK ELEVATION</text>
<text x="356" y="488">RACK ELEVATION</text>
<text x="588.7" y="488">RACK ELEVATION</text>
<text x="762" y="488">SIDE VIEW</text>
<text x="174.7" y="502.4">A</text>
<text x="390.2" y="502.4">B</text>
<text x="625.4" y="502.4">C</text>
<text x="125.3" y="516.2">1,236 PALLET POSITIONS</text>
<text x="340.7" y="516.2">910 PALLET POSITIONS</text>
<text x="579.8" y="516.2">512 PALLET POSITIONS</text>
</g>
<g font-size="6.7" fill="#ff0">
<text x="110.7" y="254.1">230&quot;</text>
<text x="326.6" y="268.1">216&quot;</text>
<text x="559.1" y="286.2">198&quot;</text>
<text x="110.4" y="300.3">184&quot;</text>
<text x="326.4" y="322.3">162&quot;</text>
<text x="110.4" y="346.4">138&quot;</text>
<text x="559.1" y="352.5">132&quot;</text>
<text x="326.4" y="376.6">108&quot;</text>
<text x="112.5" y="392.6">92&quot;</text>
<text x="561.2" y="418.7">66&quot;</text>
<text x="328.5" y="430.8">54&quot;</text>
<text x="112.6" y="438.8">46&quot;</text>
</g>
<g font-size="6.5">
<text x="143.3" y="218.5">3,000#</text>
<text x="191" y="218.4">3,000#</text>
<text x="140.9" y="228.3">PALLET</text>
<text x="188.6" y="228.3">PALLET</text>
<text x="359.2" y="232.5">3,000#</text>
<text x="406.9" y="232.5">3,000#</text>
<text x="356.9" y="242.4">PALLET</text>
<text x="404.6" y="242.3">PALLET</text>
<text x="592" y="244.5">3,000#</text>
<text x="639.6" y="244.5">3,000#</text>
<text x="589.6" y="254.4">PALLET</text>
<text x="637.3" y="254.3">PALLET</text>
<text x="143.3" y="264.6">3,000#</text>
<text x="191" y="264.6">3,000#</text>
<text x="140.9" y="274.5">PALLET</text>
<text x="188.6" y="274.4">PALLET</text>
<text x="359.2" y="286.7">3,000#</text>
<text x="406.9" y="286.7">3,000#</text>
<text x="356.9" y="296.6">PALLET</text>
<text x="404.6" y="296.5">PALLET</text>
<text x="143.3" y="310.8">3,000#</text>
<text x="191" y="310.8">3,000#</text>
<text x="592" y="310.8">3,000#</text>
<text x="639.6" y="310.7">3,000#</text>
<text x="140.9" y="320.7">PALLET</text>
<text x="188.6" y="320.6">PALLET</text>
<text x="589.6" y="320.6">PALLET</text>
<text x="637.3" y="320.6">PALLET</text>
<text x="359.2" y="340.9">3,000#</text>
<text x="406.9" y="340.9">3,000#</text>
<text x="356.9" y="350.8">PALLET</text>
<text x="404.6" y="350.7">PALLET</text>
<text x="143.3" y="357">3,000#</text>
<text x="191" y="357">3,000#</text>
<text x="140.9" y="366.8">PALLET</text>
<text x="188.6" y="366.8">PALLET</text>
<text x="592" y="377">3,000#</text>
<text x="639.6" y="377">3,000#</text>
<text x="589.6" y="386.9">PALLET</text>
<text x="637.3" y="386.8">PALLET</text>
<text x="359.2" y="395.2">3,000#</text>
<text x="406.9" y="395.1">3,000#</text>
<text x="143.3" y="403.2">3,000#</text>
<text x="191" y="403.1">3,000#</text>
<text x="356.9" y="405">PALLET</text>
<text x="404.6" y="404.9">PALLET</text>
<text x="140.9" y="413">PALLET</text>
<text x="188.6" y="413">PALLET</text>
<text x="592" y="443.3">3,000#</text>
<text x="639.6" y="443.2">3,000#</text>
<text x="143.3" y="449.4">3,000#</text>
<text x="191" y="449.3">3,000#</text>
<text x="359.2" y="449.4">3,000#</text>
<text x="406.9" y="449.3">3,000#</text>
<text x="589.6" y="453.1">PALLET</text>
<text x="637.3" y="453.1">PALLET</text>
<text x="140.9" y="459.2">PALLET</text>
<text x="188.6" y="459.2">PALLET</text>
<text x="356.9" y="459.2">PALLET</text>
<text x="404.6" y="459.2">PALLET</text>
</g>
<text font-size="5.1" x="675.4" y="56.9">PROJECT ADDRESS : 101 MARK ST SUITE E WOOD DALE, IL</text>
<g font-size="4.4">
<text x="270.9" y="556">PROJECT:</text>
<text x="466.5" y="553.3">PRODUCT SPECIFICATIONS:</text>
<text x="822.7" y="554.6">DWG NO:</text>
<text x="862.2" y="554.6">REV NO:</text>
<text x="341.9" y="562.4">101 MARK ST SUITE E</text>
<text x="185.9" y="568.1">THIS DRAWING CONTAINS</text>
<text x="270.9" y="564.7">LOCATION:</text>
<text x="341.9" y="567.7">WOOD DALE, IL 60191</text>
<text x="487.1" y="565.3">1.</text>
<text x="499.5" y="565.3">PALLET: 40&quot; x 48&quot;</text>
<text x="566.5" y="565.3">DRAWN BY:</text>
<text x="604.8" y="565.3">TR</text>
<text x="181.7" y="574.5">PROPRIETARY INFORMATION</text>
<text x="566.5" y="571.7">DATE:</text>
<text x="604.5" y="571.7">12/5/25</text>
<text x="270.8" y="579.2">DESCRIPTION:</text>
<text x="566.6" y="578">CHECKED BY:</text>
<text x="801.3" y="578.1">TR</text>
<text x="343.3" y="584.8">SELECTIVE RACK</text>
<text x="566.5" y="584.4">PRJ MGR:</text>
<text x="638.6" y="584">1</text>
<text x="649.4" y="584">12/5/25</text>
<text x="708.2" y="584">PRELIMINARY DESIGN</text>
<text x="801.3" y="584">TR</text>
<text x="566.5" y="590.7">PROJECT NO:</text>
<text x="604.8" y="590.7">2024 - 26</text>
<text x="635.3" y="590.4">REV</text>
<text x="647.3" y="590.4">DATE</text>
<text x="672.3" y="590.4">DESCRIPTION</text>
<text x="801.3" y="590.4">BY</text>
</g>
</svg>
